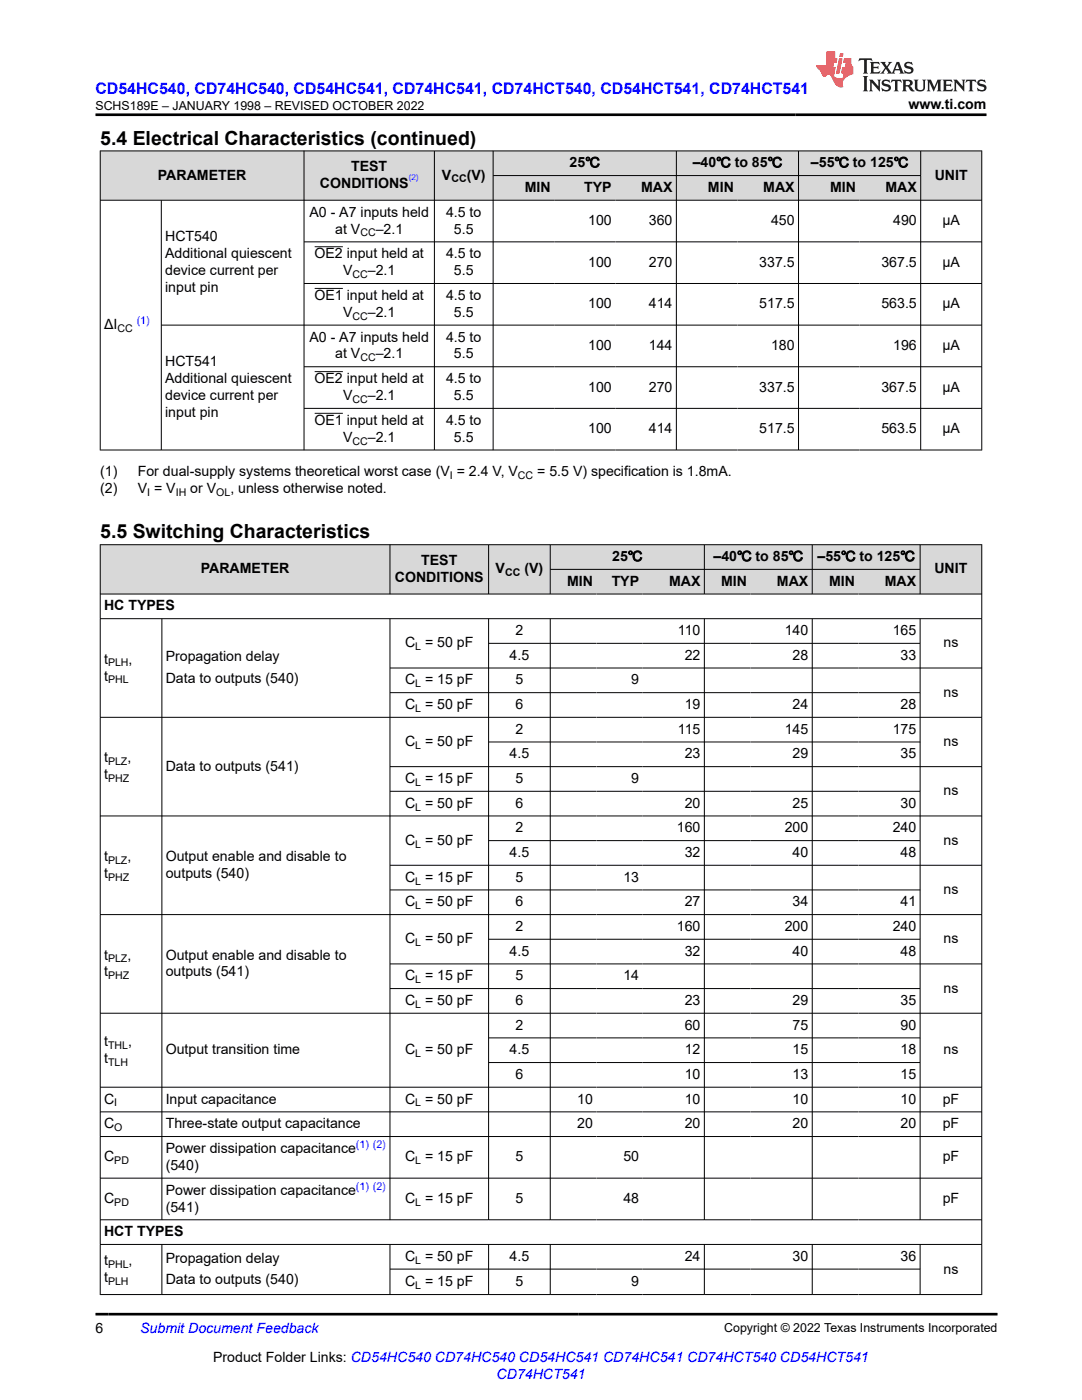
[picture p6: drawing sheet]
<svg xmlns="http://www.w3.org/2000/svg" width="216mm" height="279mm" viewBox="0 0 216 279" stroke-linecap="round" stroke-linejoin="round" font-family="sans-serif">
<g fill="#d8d8d8">
<path d="M20 30.1h175.9v4.9h-175.9z" fill-rule="evenodd"/>
<path d="M20.1 30.2h40.5v9.7h-40.5z" fill-rule="evenodd"/>
<path d="M60.7 30.2h25.9v9.7h-25.9z" fill-rule="evenodd"/>
<path d="M86.7 30.2h11.6v9.7h-11.6z" fill-rule="evenodd"/>
<path d="M98.5 30.2h36.4v4.8h-36.4z" fill-rule="evenodd"/>
<path d="M135 30.2h24.3v4.8h-24.3z" fill-rule="evenodd"/>
<path d="M159.4 30.2h24.3v4.8h-24.3z" fill-rule="evenodd"/>
<path d="M183.8 30.2h12v9.7h-12z" fill-rule="evenodd"/>
<path d="M98.5 35.1h12.1v4.8h-12.1z" fill-rule="evenodd"/>
<path d="M110.6 35.1h12.2v4.8h-12.2z" fill-rule="evenodd"/>
<path d="M122.8 35.1h12.1v4.8h-12.1z" fill-rule="evenodd"/>
<path d="M135 35.1h12.1v4.8h-12.1z" fill-rule="evenodd"/>
<path d="M147.1 35.1h12.2v4.8h-12.2z" fill-rule="evenodd"/>
<path d="M159.4 35.1h12.1v4.8h-12.1z" fill-rule="evenodd"/>
<path d="M171.5 35.1h12.2v4.8h-12.2z" fill-rule="evenodd"/>
</g>
<g fill="none" stroke="#000" stroke-width=".2">
<path d="M19.9 30.1h176.1M19.9 40h176.1M20 30.1v59.8M32.2 40v49.9M60.7 30.1v59.8M86.7 30.1v59.8M98.4 30.1v59.8M98.4 35h85.4M135 30.1v59.8M159.3 30.1v59.8M183.7 30.1v59.8M195.9 30.1v59.8"/>
<path d="M60.7 48.3h135.3M60.7 56.6h135.3M62.8 49.2h5.6M62.8 57.6h5.6M60.7 73.2h135.3M62.8 74.2h5.6M196 64.9h-163.8M60.7 81.5h135.3M62.8 82.5h5.6M196 89.8h-176.1"/>
</g>
<g fill="#d8d8d8">
<path d="M20 108.7h175.9v4.9h-175.9z" fill-rule="evenodd"/>
<path d="M20.1 108.8h57.7v9.7h-57.7z" fill-rule="evenodd"/>
<path d="M77.9 108.8h19.5v9.7h-19.5z" fill-rule="evenodd"/>
<path d="M97.6 108.8h12.1v9.7h-12.1z" fill-rule="evenodd"/>
<path d="M109.9 108.8h30.6v4.8h-30.6z" fill-rule="evenodd"/>
<path d="M140.6 108.8h21.4v4.8h-21.4z" fill-rule="evenodd"/>
<path d="M162.1 108.8h21.4v4.8h-21.4z" fill-rule="evenodd"/>
<path d="M183.7 108.8h12.1v9.7h-12.1z" fill-rule="evenodd"/>
<path d="M109.9 113.7h9.1v4.8h-9.1z" fill-rule="evenodd"/>
<path d="M119 113.7h9.2v4.8h-9.2z" fill-rule="evenodd"/>
<path d="M128.2 113.7h12.3v4.8h-12.3z" fill-rule="evenodd"/>
<path d="M140.6 113.7h9.2v4.8h-9.2z" fill-rule="evenodd"/>
<path d="M149.8 113.7h12.2v4.8h-12.2z" fill-rule="evenodd"/>
<path d="M162.1 113.7h9.2v4.8h-9.2z" fill-rule="evenodd"/>
<path d="M171.3 113.7h12.2v4.8h-12.2z" fill-rule="evenodd"/>
</g>
<g fill="none" stroke="#000" stroke-width=".2">
<path d="M19.9 108.7h176.1M19.9 118.6h176.1M20 108.6v149.8M77.8 108.6v10M97.5 108.6v10M109.8 108.6v10M109.8 113.6h73.9M140.5 108.6v10M162.1 108.6v10M183.6 108.6v10M195.9 108.6v149.8M19.9 123.5h176.1"/>
<path d="M32.3 123.5v120M77.8 123.5v120M77.8 133.3h118.2M77.8 138.2h105.9M97.5 123.5v120M97.5 128.4h86.2M109.8 123.5v120M140.5 123.5v120M162.1 123.5v120M183.6 123.5v120M77.8 153h118.2M77.8 157.9h105.9"/>
<path d="M97.5 148.1h86.2M196 143.2h-176.1M77.8 172.7h118.2M77.8 177.6h105.9M97.5 167.8h86.2M196 162.8h-176.1M77.8 192.4h118.2M77.8 197.3h105.9M97.5 187.4h86.2M196 182.5h-176.1M19.9 217h176.1M97.5 207.1h86.2"/>
<path d="M97.5 212.1h86.2M196 202.2h-176.1M19.9 221.9h176.1M19.9 226.8h176.1M19.9 235.1h176.1M19.9 243.4h176.1M19.9 248.4h176.1M19.9 258.4h176.1M32.3 248.4v10M77.8 248.4v10M77.8 253.3h105.9M97.5 248.4v10"/>
<path d="M109.8 248.4v10M140.5 248.4v10M162.1 248.4v10M183.6 248.4v10"/>
</g>
<path d="M171.5 11.6l-.2 .6 .5-.2h.6v.1v2.2l-.2 .4h1l-.2-.4v-2.2v-.1h.5l.6 .2-.2-.6zM173.6 12.4l.2 .3v1.6l-.2 .4h1.9l.1-.6a1.08 1.08 0 0 1-1.3 .2v-.7h.6l.4 .2v-.7l-.4 .2h-.6v-.5l.2-.2a1 1 0 0 1 1 .3l-.1-.5zM175.7 12.4l.9 1.1-1 1.2h.9l-.2-.2 .5-.8 .4 .8-.2 .2h1.6l-.2-.2 .2-.5h.9l.1 .5-.1 .2h.9l-.2-.4-.8-1.9h-.5l-.9 2.1-.9-1.1 .9-1h-.8l.2 .2-.4 .6-.4-.6 .2-.2zM179 12.8l.4 1h-.7zM180.7 12.5a.65 .65 0 0 0-.2 .7 .65 .65 0 0 0 .6 .5l.6 .1 .1 .3a.79 .79 0 0 1-.7 .4 .79 .79 0 0 1-.7-.5l.1 .7 .2-.1a.93 .93 0 0 0 1.1 0 .93 .93 0 0 0 .4-.9 1.46 1.46 0 0 0-1.2-.6l-.1-.3a1.09 1.09 0 0 1 1.2 .2l-.2-.6-.1 .1-.5-.2zM172.2 15.2l.2 .4v2.2l-.2 .4h1l-.2-.4v-2.2l.2-.4zM173.4 15.9l.2 .4v1.5l-.2 .4h.8l-.3-.4 .1-1.3 1.6 1.8v-2l.2-.4h-.7l.1 .2 .1 1.1-1.2-1.3zM176.2 16a.65 .65 0 0 0-.2 .8 .65 .65 0 0 0 .6 .4l.6 .2 .1 .2a.79 .79 0 0 1-.7 .4 .79 .79 0 0 1-.7-.5l.1 .7 .2-.1a.93 .93 0 0 0 1.1 .1 .93 .93 0 0 0 .4-1 1.46 1.46 0 0 0-1.2-.5l-.1-.4a1.09 1.09 0 0 1 1.2 .2l-.1-.6-.2 .1-.5-.1zM177.9 15.9l-.1 .6a.63 .63 0 0 1 .8-.3v1.6l-.3 .4h1l-.2-.4v-1.6a.66 .66 0 0 1 .8 .3l-.1-.6zM180 15.9l.2 .4v1.5l-.2 .4h1l-.2-.2-.1-.7h.5l.1 .2a.79 .79 0 0 0 1.2 .6l-1-.9a.61 .61 0 0 0 .6-.6 .61 .61 0 0 0-.5-.7zM180.8 16.2h.1a.47 .47 0 0 1 .5 .1 .47 .47 0 0 1 .1 .5l-.1 .1-.7 .1zM182.3 15.9l.2 .2a2.27 2.27 0 0 0 .4 2 1.04 1.04 0 0 0 1.7-.7v-1.3l.2-.2h-.8l.2 .4v1.1a.6 .6 0 0 1-.6 .6 .6 .6 0 0 1-.6-.6v-1.1l.3-.4zM184.9 15.9l.2 .4v1.5l-.2 .4h.8l-.3-.4v-1.4l.9 1.9 .9-1.9v1.4l-.3 .4h1l-.2-.4v-1.5l.2-.4h-.8l-.7 1.5-.6-1.5zM188.1 15.9l.2 .4v1.5l-.2 .4h1.9l.1-.6a1.09 1.09 0 0 1-1.3 .2v-.7h.6l.4 .2v-.6l-.4 .2h-.6v-.6l.2-.1a1.01 1.01 0 0 1 1 .3l-.1-.6zM190.2 15.9l.3 .4v1.5l-.3 .4h.8l-.2-.4v-1.3l1.6 1.8v-2l.2-.4h-.7l.2 .2v1.1l-1.2-1.3zM192.8 15.9l-.1 .6a.63 .63 0 0 1 .8-.3v1.6l-.3 .4h1l-.2-.4v-1.6a.66 .66 0 0 1 .8 .3l-.1-.6zM195.2 16a.65 .65 0 0 0-.2 .8 .65 .65 0 0 0 .6 .4l.6 .2 .2 .2a.79 .79 0 0 1-.7 .4 .79 .79 0 0 1-.7-.5l.1 .7 .2-.1a.93 .93 0 0 0 1 .1 .93 .93 0 0 0 .5-1 1.46 1.46 0 0 0-1.3-.5v-.4a1.09 1.09 0 0 1 1.2 .2l-.2-.6-.2 .1-.5-.1z" fill="#231f20"/>
<path d="M164.9 10.3v2.7h-2l.1 .4 .8 1a.95 .95 0 0 0 1 .9 .59 .59 0 0 1 .5-.4 .59 .59 0 0 1 .5 .3l.4 .8a1.59 1.59 0 0 0 2.1 1.4 1.61 1.61 0 0 1 1-2.3l1-.3-.1-1.5a1.59 1.59 0 0 1-.3-1.7h-1.5l-.2 .9h.6l-.2 .9h-.5l-.2 .9v.3l.4 .1-.1 .9h-.7a.73 .73 0 0 1-1-.7l.3-1.5h-.5l.1-.9h.5l.2-.9h-.5v-1.3zM167.4 11.6l-.6 3.1h.7l.6-3.1zM167.6 10.7l-.1 .6h.7l.1-.6z" fill="#ed1c24"/>
<path d="M19.1 22.9h177.8M19.1 262.3h179.9" fill="none" stroke="#000" stroke-width=".53"/>
<g font-size="3.9">
<text x="20" y="28.8">5.4 Electrical Characteristics (continued)</text>
<text x="20" y="107.4">5.5 Switching Characteristics</text>
</g>
<text font-size="3.2" fill="#00f" x="19.1" y="18.7">CD54HC540, CD74HC540, CD54HC541, CD74HC541, CD74HCT540, CD54HCT541, CD74HCT541</text>
<g font-size="2.8">
<text x="181.3" y="21.8">www.ti.com</text>
<text x="31.5" y="35.9">PARAMETER</text>
<text x="70.1" y="34.2">TEST</text>
<text x="88.2" y="35.9">V</text>
<text x="93.1" y="35.9">(V)</text>
<text x="113.7" y="33.4">25℃</text>
<text x="138.2" y="33.4">–40℃ to 85℃</text>
<text x="161.8" y="33.4">–55℃ to 125℃</text>
<text x="186.5" y="35.9">UNIT</text>
<text x="63.8" y="37.5">CONDITIONS</text>
<text x="104.7" y="38.3">MIN</text>
<text x="116.6" y="38.3">TYP</text>
<text x="127.9" y="38.3">MAX</text>
<text x="141.3" y="38.3">MIN</text>
<text x="152.3" y="38.3">MAX</text>
<text x="165.6" y="38.3">MIN</text>
<text x="176.7" y="38.3">MAX</text>
<text x="61.7" y="43.2">A0 - A7 inputs held</text>
<text x="66.9" y="46.6">at V</text>
<text x="75" y="46.6">–2.1</text>
<text x="89" y="43.2">4.5 to</text>
<text x="90.6" y="46.6">5.5</text>
<text x="117.4" y="44.9">100</text>
<text x="129.5" y="44.9">360</text>
<text x="153.9" y="44.9">450</text>
<text x="178.2" y="44.9">490</text>
<text x="188.1" y="44.9">μA</text>
<text x="33" y="48.2">HCT540</text>
<text x="33" y="51.5">Additional quiescent</text>
<text x="62.8" y="51.5">OE2 input held at</text>
<text x="89" y="51.5">4.5 to</text>
<text x="117.4" y="53.2">100</text>
<text x="129.5" y="53.2">270</text>
<text x="151.5" y="53.2">337.5</text>
<text x="175.9" y="53.2">367.5</text>
<text x="188.1" y="53.2">μA</text>
<text x="33" y="54.9">device current per</text>
<text x="33" y="58.3">input pin</text>
<text x="62.8" y="59.9">OE1 input held at</text>
<text x="68.5" y="54.9">V</text>
<text x="73.4" y="54.9">–2.1</text>
<text x="89" y="59.9">4.5 to</text>
<text x="90.6" y="54.9">5.5</text>
<text x="20.8" y="65.7">ΔI</text>
<text x="68.5" y="63.2">V</text>
<text x="73.4" y="63.2">–2.1</text>
<text x="90.6" y="63.2">5.5</text>
<text x="117.4" y="61.5">100</text>
<text x="129.5" y="61.5">414</text>
<text x="151.5" y="61.5">517.5</text>
<text x="175.9" y="61.5">563.5</text>
<text x="188.1" y="61.5">μA</text>
<text x="61.7" y="68.2">A0 - A7 inputs held</text>
<text x="66.9" y="71.5">at V</text>
<text x="75" y="71.5">–2.1</text>
<text x="89" y="68.2">4.5 to</text>
<text x="90.6" y="71.5">5.5</text>
<text x="117.4" y="69.9">100</text>
<text x="129.5" y="69.9">144</text>
<text x="153.9" y="69.9">180</text>
<text x="178.2" y="69.9">196</text>
<text x="188.1" y="69.9">μA</text>
<text x="33" y="73.1">HCT541</text>
<text x="33" y="76.5">Additional quiescent</text>
<text x="62.8" y="76.5">OE2 input held at</text>
<text x="89" y="76.5">4.5 to</text>
<text x="33" y="79.9">device current per</text>
<text x="33" y="83.2">input pin</text>
<text x="68.5" y="79.9">V</text>
<text x="73.4" y="79.9">–2.1</text>
<text x="90.6" y="79.9">5.5</text>
<text x="117.4" y="78.2">100</text>
<text x="129.5" y="78.2">270</text>
<text x="151.5" y="78.2">337.5</text>
<text x="175.9" y="78.2">367.5</text>
<text x="188.1" y="78.2">μA</text>
<text x="62.8" y="84.8">OE1 input held at</text>
<text x="68.5" y="88.2">V</text>
<text x="73.4" y="88.2">–2.1</text>
<text x="89" y="84.8">4.5 to</text>
<text x="90.6" y="88.2">5.5</text>
<text x="117.4" y="86.5">100</text>
<text x="129.5" y="86.5">414</text>
<text x="151.5" y="86.5">517.5</text>
<text x="175.9" y="86.5">563.5</text>
<text x="188.1" y="86.5">μA</text>
<text x="20" y="95">(1)</text>
<text x="27.5" y="95">For dual-supply systems theoretical worst case (V = 2.4 V, V</text>
<text x="107.2" y="95">= 5.5 V) specification is 1.8mA.</text>
<text x="20" y="98.3">(2)</text>
<text x="27.5" y="98.3">V = V</text>
<text x="38" y="98.3">or V</text>
<text x="46" y="98.3">, unless otherwise noted.</text>
<text x="84" y="112.7">TEST</text>
<text x="122.2" y="112">25℃</text>
<text x="142.4" y="112">–40℃ to 85℃</text>
<text x="163.1" y="112">–55℃ to 125℃</text>
<text x="40.1" y="114.4">PARAMETER</text>
<text x="78.8" y="116.1">CONDITIONS</text>
<text x="98.9" y="114.4">V</text>
<text x="104.6" y="114.4">(V)</text>
<text x="113.1" y="116.9">MIN</text>
<text x="122.1" y="116.9">TYP</text>
<text x="133.5" y="116.9">MAX</text>
<text x="143.9" y="116.9">MIN</text>
<text x="155" y="116.9">MAX</text>
<text x="165.4" y="116.9">MIN</text>
<text x="176.6" y="116.9">MAX</text>
<text x="186.5" y="114.4">UNIT</text>
<text x="20.8" y="121.8">HC TYPES</text>
<text x="80.8" y="129.2">C = 50 pF</text>
<text x="101.7" y="131.7">4.5</text>
<text x="102.9" y="126.7">2</text>
<text x="135.3" y="126.7">110</text>
<text x="136.6" y="131.7">22</text>
<text x="156.6" y="126.7">140</text>
<text x="158.2" y="131.7">28</text>
<text x="178.1" y="126.7">165</text>
<text x="179.7" y="131.7">33</text>
<text x="188.3" y="129.2">ns</text>
<text x="20.8" y="135.8">t</text>
<text x="20.8" y="132.4">t</text>
<text x="25.7" y="132.4">,</text>
<text x="33.1" y="132">Propagation delay</text>
<text x="33.1" y="136.2">Data to outputs (540)</text>
<text x="80.8" y="136.6">C = 15 pF</text>
<text x="102.9" y="136.6">5</text>
<text x="126" y="136.6">9</text>
<text x="80.8" y="141.5">C = 50 pF</text>
<text x="102.9" y="141.5">6</text>
<text x="136.6" y="141.5">19</text>
<text x="158.2" y="141.5">24</text>
<text x="179.7" y="141.5">28</text>
<text x="188.3" y="139">ns</text>
<text x="80.8" y="148.9">C = 50 pF</text>
<text x="102.9" y="146.4">2</text>
<text x="135.3" y="146.4">115</text>
<text x="156.6" y="146.4">145</text>
<text x="178.1" y="146.4">175</text>
<text x="188.3" y="148.9">ns</text>
<text x="20.8" y="152.1">t</text>
<text x="20.8" y="155.5">t</text>
<text x="25.4" y="152.1">,</text>
<text x="33.1" y="153.8">Data to outputs (541)</text>
<text x="101.7" y="151.4">4.5</text>
<text x="136.6" y="151.4">23</text>
<text x="158.2" y="151.4">29</text>
<text x="179.7" y="151.4">35</text>
<text x="80.8" y="156.3">C = 15 pF</text>
<text x="80.8" y="161.2">C = 50 pF</text>
<text x="102.9" y="156.3">5</text>
<text x="102.9" y="161.2">6</text>
<text x="126" y="156.3">9</text>
<text x="136.6" y="161.2">20</text>
<text x="158.2" y="161.2">25</text>
<text x="179.7" y="161.2">30</text>
<text x="188.3" y="158.7">ns</text>
<text x="102.9" y="166.1">2</text>
<text x="135.1" y="166.1">160</text>
<text x="156.6" y="166.1">200</text>
<text x="178.1" y="166.1">240</text>
<text x="20.8" y="171.8">t</text>
<text x="25.4" y="171.8">,</text>
<text x="33.1" y="171.8">Output enable and disable to</text>
<text x="80.8" y="168.6">C = 50 pF</text>
<text x="101.7" y="171">4.5</text>
<text x="136.6" y="171">32</text>
<text x="158.2" y="171">40</text>
<text x="179.7" y="171">48</text>
<text x="188.3" y="168.6">ns</text>
<text x="20.8" y="175.2">t</text>
<text x="33.1" y="175.2">outputs (540)</text>
<text x="80.8" y="176">C = 15 pF</text>
<text x="102.9" y="176">5</text>
<text x="124.4" y="176">13</text>
<text x="188.3" y="178.4">ns</text>
<text x="80.8" y="180.9">C = 50 pF</text>
<text x="102.9" y="180.9">6</text>
<text x="102.9" y="185.8">2</text>
<text x="135.1" y="185.8">160</text>
<text x="136.6" y="180.9">27</text>
<text x="156.6" y="185.8">200</text>
<text x="158.2" y="180.9">34</text>
<text x="178.1" y="185.8">240</text>
<text x="179.7" y="180.9">41</text>
<text x="20.8" y="191.5">t</text>
<text x="25.4" y="191.5">,</text>
<text x="33.1" y="191.5">Output enable and disable to</text>
<text x="80.8" y="188.3">C = 50 pF</text>
<text x="101.7" y="190.7">4.5</text>
<text x="136.6" y="190.7">32</text>
<text x="158.2" y="190.7">40</text>
<text x="179.7" y="190.7">48</text>
<text x="188.3" y="188.3">ns</text>
<text x="20.8" y="194.9">t</text>
<text x="33.1" y="194.9">outputs (541)</text>
<text x="80.8" y="195.6">C = 15 pF</text>
<text x="102.9" y="195.6">5</text>
<text x="124.4" y="195.6">14</text>
<text x="80.8" y="200.6">C = 50 pF</text>
<text x="102.9" y="200.6">6</text>
<text x="136.6" y="200.6">23</text>
<text x="158.2" y="200.6">29</text>
<text x="179.7" y="200.6">35</text>
<text x="188.3" y="198.1">ns</text>
<text x="20.8" y="208.7">t</text>
<text x="25.6" y="208.7">,</text>
<text x="102.9" y="205.5">2</text>
<text x="136.6" y="205.5">60</text>
<text x="158.2" y="205.5">75</text>
<text x="179.7" y="205.5">90</text>
<text x="20.8" y="212.1">t</text>
<text x="33.1" y="210.4">Output transition time</text>
<text x="80.8" y="210.4">C = 50 pF</text>
<text x="101.7" y="210.4">4.5</text>
<text x="102.9" y="215.3">6</text>
<text x="136.6" y="210.4">12</text>
<text x="136.6" y="215.3">10</text>
<text x="158.2" y="210.4">15</text>
<text x="158.2" y="215.3">13</text>
<text x="179.7" y="210.4">18</text>
<text x="179.7" y="215.3">15</text>
<text x="188.3" y="210.4">ns</text>
<text x="20.8" y="220.2">C</text>
<text x="33.1" y="220.2">Input capacitance</text>
<text x="80.8" y="220.2">C = 50 pF</text>
<text x="115.2" y="220.2">10</text>
<text x="136.6" y="220.2">10</text>
<text x="158.2" y="220.2">10</text>
<text x="179.7" y="220.2">10</text>
<text x="188.1" y="220.2">pF</text>
<text x="20.8" y="225.2">C</text>
<text x="33.1" y="225.2">Three-state output capacitance</text>
<text x="115.2" y="225.2">20</text>
<text x="136.6" y="225.2">20</text>
<text x="158.2" y="225.2">20</text>
<text x="179.7" y="225.2">20</text>
<text x="188.1" y="225.2">pF</text>
<text x="20.8" y="231.8">C</text>
<text x="33.1" y="233.5">(540)</text>
<text x="33.1" y="230.1">Power dissipation capacitance</text>
<text x="80.8" y="231.8">C = 15 pF</text>
<text x="102.9" y="231.8">5</text>
<text x="124.4" y="231.8">50</text>
<text x="188.1" y="231.8">pF</text>
<text x="33.1" y="238.4">Power dissipation capacitance</text>
<text x="20.8" y="240.1">C</text>
<text x="33.1" y="241.8">(541)</text>
<text x="80.8" y="240.1">C = 15 pF</text>
<text x="102.9" y="240.1">5</text>
<text x="124.4" y="240.1">48</text>
<text x="188.1" y="240.1">pF</text>
<text x="20.8" y="246.7">HCT TYPES</text>
<text x="80.8" y="251.6">C = 50 pF</text>
<text x="101.7" y="251.6">4.5</text>
<text x="136.6" y="251.6">24</text>
<text x="158.2" y="251.6">30</text>
<text x="179.7" y="251.6">36</text>
<text x="20.8" y="255.9">t</text>
<text x="20.8" y="252.5">t</text>
<text x="25.7" y="252.5">,</text>
<text x="33.1" y="252.1">Propagation delay</text>
<text x="33.1" y="256.3">Data to outputs (540)</text>
<text x="80.8" y="256.6">C = 15 pF</text>
<text x="102.9" y="256.6">5</text>
<text x="126" y="256.6">9</text>
<text x="188.3" y="254.2">ns</text>
<text x="19.1" y="266.1">6</text>
<text x="42.5" y="271.7">Product Folder Links: CD54HC540 CD74HC540 CD54HC541 CD74HC541 CD74HCT540 CD54HCT541</text>
</g>
<g font-size="2.8" fill="#00f">
<text x="28" y="266.1">Submit Document Feedback</text>
<text x="99.1" y="275.1">CD74HCT541</text>
</g>
<g font-size="2.5">
<text x="19" y="21.9">SCHS189E – JANUARY 1998 – REVISED OCTOBER 2022</text>
<text x="144.5" y="265.8">Copyright © 2022 Texas Instruments Incorporated</text>
</g>
<g font-size="2.1">
<text x="90.1" y="36.4">CC</text>
<text x="71.9" y="47.2">CC</text>
<text x="70.3" y="55.5">CC</text>
<text x="70.3" y="63.8">CC</text>
<text x="23.4" y="66.3">CC</text>
<text x="71.9" y="72.1">CC</text>
<text x="70.3" y="80.4">CC</text>
<text x="70.3" y="88.7">CC</text>
<text x="89.8" y="95.5">I</text>
<text x="103.4" y="95.5">CC</text>
<text x="29.4" y="98.9">I</text>
<text x="35.1" y="98.9">IH</text>
<text x="43.1" y="98.9">OL</text>
<text x="100.8" y="115">CC</text>
<text x="82.9" y="129.8">L</text>
<text x="21.6" y="136.4">PHL</text>
<text x="21.6" y="133">PLH</text>
<text x="82.9" y="137.2">L</text>
<text x="82.9" y="142.1">L</text>
<text x="82.9" y="149.5">L</text>
<text x="21.6" y="152.7">PLZ</text>
<text x="21.6" y="156.1">PHZ</text>
<text x="82.9" y="156.8">L</text>
<text x="82.9" y="161.8">L</text>
<text x="21.6" y="172.4">PLZ</text>
<text x="82.9" y="169.1">L</text>
<text x="21.6" y="175.8">PHZ</text>
<text x="82.9" y="176.5">L</text>
<text x="82.9" y="181.4">L</text>
<text x="82.9" y="188.8">L</text>
<text x="21.6" y="195.4">PHZ</text>
<text x="21.6" y="192.1">PLZ</text>
<text x="82.9" y="196.2">L</text>
<text x="82.9" y="201.1">L</text>
<text x="21.6" y="209.3">THL</text>
<text x="21.6" y="212.7">TLH</text>
<text x="82.9" y="211">L</text>
<text x="22.8" y="220.8">I</text>
<text x="82.9" y="220.8">L</text>
<text x="22.8" y="225.7">O</text>
<text x="22.8" y="232.4">PD</text>
<text x="82.9" y="232.4">L</text>
<text x="22.8" y="240.7">PD</text>
<text x="82.9" y="240.7">L</text>
<text x="21.6" y="256.4">PLH</text>
<text x="21.6" y="253">PHL</text>
<text x="82.9" y="252.2">L</text>
<text x="82.9" y="257.2">L</text>
</g>
<g font-size="2.1" fill="#00f">
<text x="27.3" y="64.8">(1)</text>
<text x="71" y="229.2">(1) (2)</text>
<text x="71" y="237.5">(1) (2)</text>
</g>
<text font-size="1.6" fill="#00f" x="81.6" y="35.9">(2)</text>
</svg>
